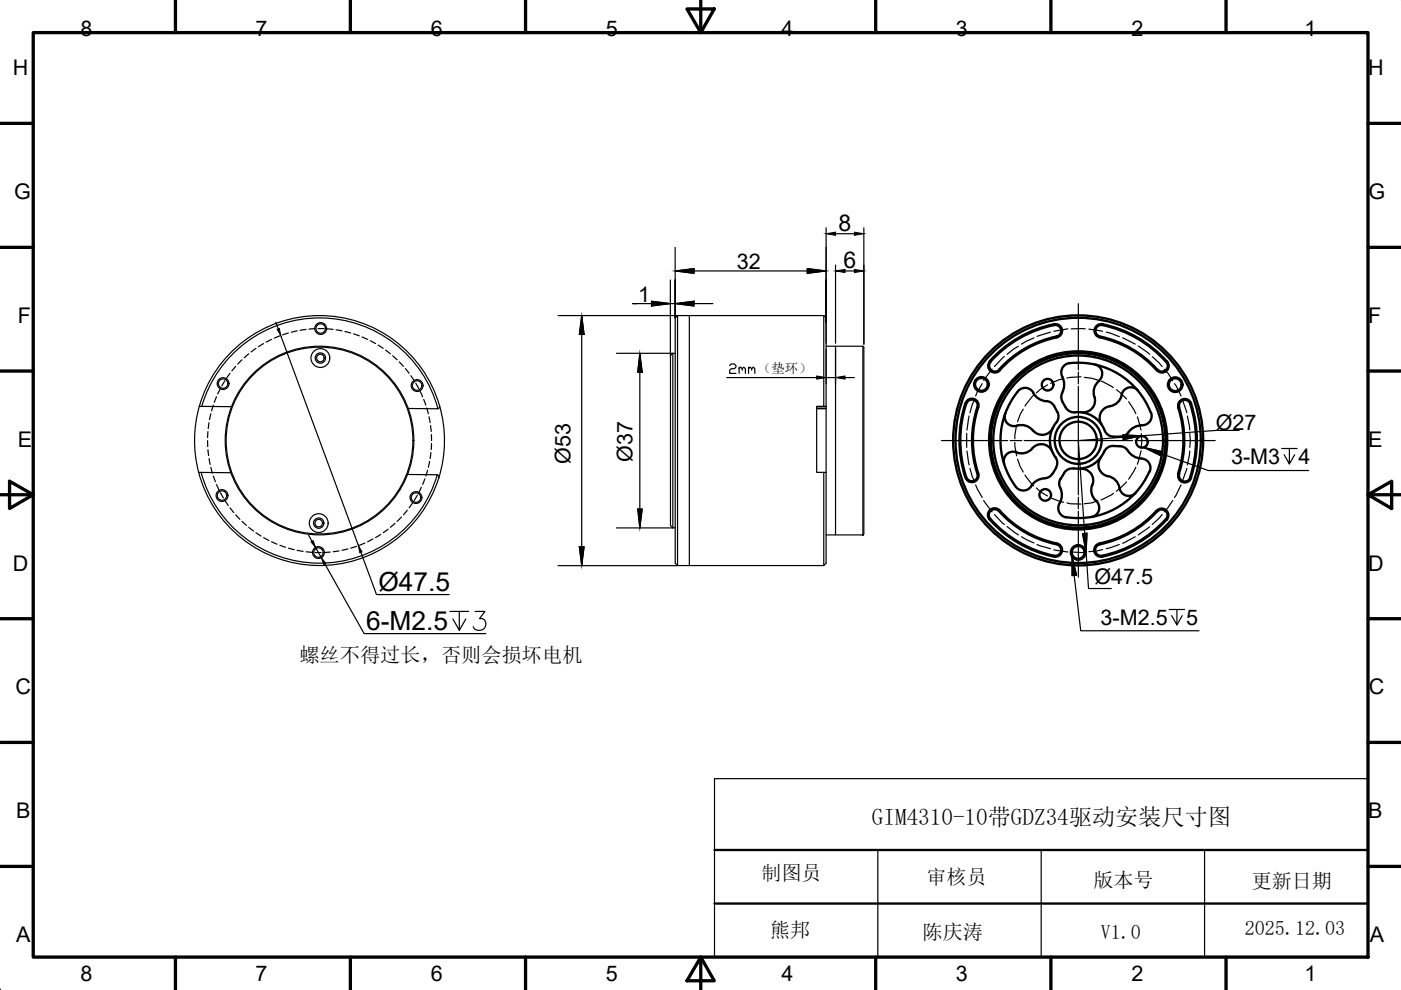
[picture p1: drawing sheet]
<svg xmlns="http://www.w3.org/2000/svg" width="297mm" height="210mm" viewBox="0 0 297 210" stroke-linecap="round" stroke-linejoin="round" font-family="sans-serif">
<!-- layer: 0 -->
<g fill="none" stroke="#000" stroke-width=".7">
<path d="M37.2 0v6.9M74.3 0v6.9M111.4 0v6.9M148.6 0v6.9M185.7 0v6.9M222.8 0v6.9M259.9 0v6.9M7 6.9h283v196h-283zM145.7 1.9h5.7l-2.8 5zM.1 26.2h6.9M290 26.2h7M.1 52.4h6.9"/>
<path d="M290 52.4h7M.1 78.7h6.9M290 78.7h7M.1 104.9h6.9M2 102l5 2.9-5 2.9zM290 104.9l5.1-2.9v5.8zM290 104.9h7M.1 131.2h6.9M290 131.2h7M.1 157.4h6.9M290 157.4h7M.1 183.7h6.9"/>
<path d="M290 183.7h7M37.2 202.9v7M74.3 202.9v7M111.4 202.9v7M148.6 202.9l2.8 5h-5.7zM148.6 202.9v7M185.7 202.9v7M222.8 202.9v7M259.9 202.9v7"/>
</g>
<g fill="none" stroke="#000" stroke-width=".25">
<path d="M142.1 59.4v16M143.1 52.4v15v-8M143.1 57.4h32.1M143.1 57.4l4-.5v1.1zM171.2 56.9l4 .5-4 .6zM175.2 52.4v15.9v-8.9M175.2 48.3v24.5M177.2 56.2v16.6M177.2 49.6h4M179.2 57.4h2M183.2 48.3v24.7M48.8 79.2l-.8 1"/>
<path d="M50 77.7l-.8 .9M51.3 76.3l-.9 .9M52.7 75l-.9 .9M54.3 73.9l-1.1 .7M55.9 72.8l-1.1 .7M57.6 72l-1.2 .5M58.5 68.3l.5 1.4M59.3 71.2l-1.1 .5M59.5 71.1l16.5 44.6M61.1 70.6l-1.2 .4M63 70.1l-1.2 .3M64.9 69.8l-1.3 .2"/>
<path d="M66.8 69.7l-1.3 .1M67.4 69.7h1.3M69.3 69.7l1.3 .1M71.2 69.9l1.3 .2M73.1 70.3l1.3 .3M75 70.8l1.2 .4M76.8 71.4l1.1 .6M78.5 72.2l1.1 .6M80.2 73.2l1 .7M81.8 74.2l1 .8M83.3 75.4l.9 .9M84.7 76.7l.8 1"/>
<path d="M85.9 78.2l.8 .9M87.1 79.7l.7 1M118.3 66.9h56.4M123.3 66.9v53M123.3 66.9l.5 4h-1zM130.7 74.9h11.9v37M135 64.4h-.9h17M135.7 74.9v37M135.7 74.9l.5 4h-1zM138.1 63.9l4 .5-4 .5zM143.1 64.4l4-.5v1zM143.2 74.9h-.6l-.4 .5v36l.4 .5"/>
<path d="M146.2 66.9v53M154.7 77.5l.3-.3h.7l.3 .3v.3l-.3 .4h-.7l-.3 .3v.7h1.3M156.7 78.2l.3-.4 .4 .4v.3M156.7 77.8v1.4M157.4 78.2l.3-.4 .3 .4v1M158.7 78.2l.3-.4 .4 .4v.3M158.7 77.8v1.4M159.4 78.2l.3-.4 .3 .4v1M174.7 66.9v19.3h-1.5v14h1.5v19.7M174.7 66.9l.5 .5v18.8h-.5M175.2 73.4h2v40h-2M175.2 74v7.3"/>
<path d="M177.2 73.4h5.8l.2 .2v39.6l-.2 .2M177.2 74v7.3M183 73.4v40M210.3 78.2l-1.7 2.4M212.9 75.6l-2.1 2.1M215.9 73.4l-2.4 1.7M219.2 71.6l-2.6 1.4M222.7 70.4l-2.8 .9M226.4 69.7l-3 .5M227.1 69.7h3M228.6 64.4v14M228.6 78.9v2.5"/>
<path d="M229.2 79.9l-3 .2M230.9 69.8l2.9 .4M234.5 70.4l2.8 1M238 71.6l2.7 1.4M241.3 73.3l2.4 1.8M244.3 75.6l2.1 2.1M246.9 78.3l.8 .9 .9 1.5M42.3 86.1a26.5 26.5 0 0 0 17.9 32.7 26.5 26.5 0 0 0 32.8-17.5M42.3 86.2h6.8M42.8 86.2a26 26 0 0 1 25.2-18.8 26 26 0 0 1 24.8 19.2M44 93.4v1.3M44.1 91.5l-.1 1.3"/>
<path d="M44.1 95.3l.1 1.3M44.3 89.6l-.2 1.3M44.3 97.2l.3 1.3M44.7 87.7l-.3 1.3M44.7 99.1l.3 1.2M45.2 85.9l-.3 1.2M45.9 84.1l-.5 1.2M46.7 82.4l-.5 1.1M47.7 80.7l-.7 1.1M86.6 86.6h6.2M88.2 81.3l.6 1.1M89.1 82.9l.5 1.2"/>
<path d="M89.8 84.7l.5 1.2M90.5 86.5l.3 1.2M90.7 99.7l-.4 1.2M91 88.4l.2 1.2M91.1 97.8l-.3 1.3M91.3 90.2l.1 1.3M91.4 96l-.2 1.2M91.5 92.1v1.3M91.5 94l-.1 1.3M93.2 86a26.5 26.5 0 0 0-25.5-19.1 26.5 26.5 0 0 0-25.4 19.2M93.2 86a26.5 26.5 0 0 1-.2 15.3M93.2 86l-.1 .4-.2 .2"/>
<path d="M154.1 80.1h19.1M173.2 86.2h2M173.2 86.6h2M173.2 86.7h2M175.2 86.2v14M175.2 80.1h2M179.2 80.1h2M199.6 93.4h14M205 91.9v3M205 95.6l.5 3M205.5 88.2l-.5 3M205.7 99.3l.9 2.8"/>
<path d="M206.6 84.6l-.9 2.9M208.2 81.3l-1.4 2.7M214.2 93.4h2.4M215.2 93.8l.3 2.9M215.5 90.1l-.3 2.9M215.7 97.3l.6 1.6 .6 1.2M216.9 86.7l-.6 1.1-.6 1.6M217.1 93.4h11.5l2.2 31.4h4.8M219.2 83.8l-1.9 2.3M222.1 81.6l-1.5 1-.9 .7M225.5 80.3l-.8 .2-2 .8M228.6 81.9v23"/>
<path d="M229.9 80l1.6 .2 1.3 .4M233.5 80.8l2.6 1.4M236.7 82.6l2.2 2M238 92.2l4.1 .2-3.9 .8zM239.3 85.2l1.5 2.5M240.6 93.4h2.5M240.8 99.1l-1.5 2.5M241.1 88.4l.9 2.8M242 92l.1 1.4-.1 1.5M242 95.6l-.9 2.8M242.5 94.9l13.7 4.9h21.3M242.5 94.9l4 .9-.3 .9z"/>
<path d="M243.6 93.4h14M249 81.3l1.4 2.7M250.7 84.6l.9 2.9M251.6 99.3l-.9 2.8M251.7 88.2l.6 3M252.3 91.9l.1 1.5-.1 1.5M252.3 95.6l-.6 3M262.7 91.3h-4.7l-29.4 2.1h11.5M42.1 100.2h6.9M42.6 100.2a26 26 0 0 0 24.9 19.2 26 26 0 0 0 25.2-18.7M45.2 100.9l.5 1.2M45.9 102.7l.5 1.2"/>
<path d="M46.7 104.5l.7 1.1M47.7 106.1l.7 1.1M48.8 107.7l.8 1M50 109.2l.8 .9M51.3 110.5l1 .9M52.7 111.8l1 .8M54.3 113l1 .7M55.9 114l1.1 .6M57.6 114.9l1.1 .5M59.3 115.6l1.2 .4M61.2 116.2l1.2 .3M63 116.7l1.3 .2"/>
<path d="M64.9 117l1.3 .1M65.4 113.5l.8 1.3M66.8 117.1l1.3 .1M66.9 116.1l1.2 2.2M68.9 119.6l8.3 14.7h25.8M70 117.1h-1.3M71.9 116.8l-1.3 .2M73.8 116.4l-1.3 .3M75.6 115.8l-1.2 .4M76.5 117.1l3.3 9h15.4M77.4 115.1l-1.2 .5M79.1 114.3l-1.2 .6"/>
<path d="M80.7 113.3l-1.1 .7M82.3 112.2l-1 .7M83.7 111l-.9 .8M85.1 109.6l-.9 .9M86.4 108.2l-.9 .9M86.4 100.6l6.2 .1M87.5 106.6l-.8 1.1M88.5 105l-.7 1.1M89.3 103.3l-.5 1.1M90.1 101.5l-.5 1.2M92.6 100.7a.5 .5 0 0 1 .4 .6M118.3 119.9h25.4"/>
<path d="M122.8 115.9h1l-.5 4zM130.7 111.9h11.9M135.2 107.9h1l-.5 4zM142.6 111.9h.6M143.7 119.9v-53l-.5 .5v52l.5 .5h2.5M146.2 119.9h28.5M174.7 100.2h.5v19.2l-.5 .5M177.2 113.4h5.8M206.8 102.8l1.4 2.7M208.6 106.1l1.7 2.4M210.8 109.1l2.1 2.1M213.5 111.6l2.4 1.8"/>
<path d="M216.6 113.8l2.6 1.3M217.3 100.7l1.9 2.3M219.7 103.4l.9 .9 1.5 .9M219.9 115.4l2.8 .9M222.7 105.5l2.8 1M223.4 116.6l3 .4M226.2 106.6l.7 .2 2.3 .1M227.1 117l2.3 .2 .7-.2M227.3 118l1.8 15.7h25.1M227.3 118l.9 3.9-.9 .2zM228.6 105.4v2.5M228.6 108.4v14"/>
<path d="M229.5 113.2l1-.2-.2 4.1zM232.8 106.2l-1.3 .4-1.6 .2M233.8 116.5l-1.4 .3-1.5 .2M236.1 104.6l-2.6 1.4M237.3 115.4l-2.8 .9M238.9 102.2l-2.2 1.9M240.7 113.8l-2.7 1.4M243.7 111.7l-2.4 1.7M246.4 109.1l-2.1 2.1M248.6 106.1l-1.7 2.4M250.4 102.8l-1.4 2.7M95.4 129.6h4"/>
<path d="M97.4 129.6v4l-1.4-2.4M98.8 131.2l-1.4 2.4M100.7 129.6h2.1l-1.1 1.6a1.28 1.28 0 0 1 1.3 1.4 1.28 1.28 0 0 1-1.7 1l-.6-.2-.4-.5M151.5 165.1h138.5v37.8h-138.5zM220.8 180.2h69.2h-34.6v22.7M.1 209.9h.1M186.1 202.9v-22.7h-34.6h69.3v22.7"/>
<circle cx="67.9" cy="75.9" r="2"/>
<circle cx="67.9" cy="75.9" r="1.1"/>
<circle cx="67.9" cy="75.9" r=".8"/>
<circle cx="68" cy="69.7" r="1.25"/>
<circle cx="68" cy="69.7" r="1"/>
<circle cx="47.3" cy="81.3" r="1.25"/>
<circle cx="47.3" cy="81.3" r="1"/>
<circle cx="67.7" cy="93.4" r="20"/>
<circle cx="67.7" cy="93.4" r="19.8"/>
<circle cx="88.4" cy="81.7" r="1.25"/>
<circle cx="88.4" cy="81.7" r="1"/>
<circle cx="47.1" cy="105.1" r="1.25"/>
<circle cx="47.1" cy="105.1" r="1"/>
<circle cx="67.5" cy="117.2" r="1.25"/>
<circle cx="67.5" cy="117.2" r="1"/>
<circle cx="67.6" cy="110.9" r="2"/>
<circle cx="67.6" cy="110.9" r="1.1"/>
<circle cx="67.6" cy="110.9" r=".8"/>
<circle cx="88.2" cy="105.5" r="1.25"/>
<circle cx="88.2" cy="105.5" r="1"/>
</g>
<g fill="none" stroke="#000" stroke-width=".5">
<path d="M209.9 76.6a1.42 1.42 0 0 0 .1 2 1.42 1.42 0 0 0 2-.1M210 76.7a24.3 24.3 0 0 1 13.9-7.8 1.24 1.24 0 0 1 1.1 1.2 1.24 1.24 0 0 1-1 1.2 22.5 22.5 0 0 0-12.2 7.1M210 76.7a1.23 1.23 0 0 0 .1 1.8 1.23 1.23 0 0 0 1.8-.1M224.1 71.5a1.42 1.42 0 0 0 1.1-1.7 1.42 1.42 0 0 0-1.7-1.1 25.1 25.1 0 0 0-13.7 7.9M224.1 71.5a22.3 22.3 0 0 0-12.1 7M225.2 79.9a3.5 3.5 0 0 1 0 3.3M226.8 77a16.5 16.5 0 0 1 17.2 10.5M226.8 77a1.99 1.99 0 0 0-1.6 2.9M232.1 77.3a1.99 1.99 0 0 1 1.5 1.5 1.99 1.99 0 0 1-.7 2M233.2 71.5a22.3 22.3 0 0 1 12.1 7M233.2 71.5a1.42 1.42 0 0 1-1.1-1.7 1.42 1.42 0 0 1 1.7-1.1 25.2 25.2 0 0 1 13.6 7.9M245.5 78.4a1.23 1.23 0 0 0 1.7 .1 1.23 1.23 0 0 0 .1-1.8 24.8 24.8 0 0 0-14-7.8 1.24 1.24 0 0 0-1.1 1.2 1.24 1.24 0 0 0 1 1.2 22.5 22.5 0 0 1 12.2 7.1"/>
<path d="M247.4 76.6a1.42 1.42 0 0 1-.1 2 1.42 1.42 0 0 1-2-.1M207.2 86.3a22.5 22.5 0 0 0 0 14.1M207.2 86.3a1.23 1.23 0 0 0-.8-1.5 1.23 1.23 0 0 0-1.5 .8 24.7 24.7 0 0 0 0 15.6M213.1 87.7a2.01 2.01 0 0 0 .5 2 2.01 2.01 0 0 0 2 .6 3 3 0 0 1 3.4 1M215.5 95.9a1.99 1.99 0 0 0-2.1 .4 1.99 1.99 0 0 0-.5 2.1M215.8 83a16.5 16.5 0 0 0-.5 20.1M215.8 83a1.99 1.99 0 0 1 3.3 .2M218.9 95.1a3 3 0 0 1-3.4 .8M218.9 95a2.5 2.5 0 0 1 4.2 .7M219.1 83.3a3.5 3.5 0 0 0 2.7 1.8M221.9 85l.7 .3 .9 .8M223.2 90.8a2.5 2.5 0 0 1-4.2 .4"/>
<path d="M223.5 86l.7 1.4M223.9 99.2l-.7 1.3M224 89.6a6.2 6.2 0 0 0 0 7.8 2 2 0 0 1-.1 1.8M224.2 87.3a1.99 1.99 0 0 1-.2 2.3M225.2 85.1l.8 1.3M225.2 83.2l-.2 .8 .3 1.1M226 86.4a2.42 2.42 0 0 0 2.8 1 6 6 0 0 1 5.4 3.9M227.6 99.3a1.99 1.99 0 0 0-2 1l-.7 1.2M229.1 99.4a2.5 2.5 0 0 1 2.5 3.4M232 84.1a2.5 2.5 0 0 1-2.6 3.3M233 80.8a3 3 0 0 0-1 3.3M233.4 97a2.48 2.48 0 0 0 1.5 4 3.2 3.2 0 0 1 2.6 2.9 2 2 0 0 0 3.3 .6"/>
<path d="M234.1 95.8a6 6 0 0 1-6.5 3.5M234.1 95.8a1.99 1.99 0 0 1 1.9-1.3 3.4 3.4 0 0 1 2.9 .7l.2 .4a3.5 3.5 0 0 0 2.9 1.6M234.2 91.3a1.99 1.99 0 0 0 1.8 1.3M237.8 83.7a3.2 3.2 0 0 1-3 2.6 2.5 2.5 0 0 0-1.2 3.7M241.3 82.8a1.99 1.99 0 0 0-2-.6 1.99 1.99 0 0 0-1.5 1.5M242 97.2a1.99 1.99 0 0 1 1.8 2.8M242.1 90.2a3.8 3.8 0 0 0-3.2 1.8l-.3 .3a3.7 3.7 0 0 1-2.5 .3M243.7 100a16.5 16.5 0 0 1-17.7 9.6M244 87.5a1.99 1.99 0 0 1-1.8 2.7M249.8 86.4a22.3 22.3 0 0 1 0 14M250 86.4a22.5 22.5 0 0 1 0 14M250 86.4a1.22 1.22 0 0 1 .8-1.6 1.22 1.22 0 0 1 1.5 .8 25 25 0 0 1 0 15.6"/>
<path d="M252.5 85.5a25.2 25.2 0 0 1 0 15.8M252.5 85.6a1.42 1.42 0 0 0-1.7-.9 1.42 1.42 0 0 0-1 1.8M204.7 101.2a24.3 24.3 0 0 1 .2-16.1 1.42 1.42 0 0 1 1.8-.4 1.42 1.42 0 0 1 .7 1.7 22.9 22.9 0 0 0 .1 14.4 1.42 1.42 0 0 1-1.2 1.4 1.42 1.42 0 0 1-1.6-1M207.2 100.4a1.23 1.23 0 0 1-.8 1.6 1.23 1.23 0 0 1-1.5-.8M210 110a1.23 1.23 0 0 1 0-1.7 1.23 1.23 0 0 1 1.8 .1 22.6 22.6 0 0 0 12.2 7M210 110a25 25 0 0 0 13.5 7.8M218.7 103.1a1.99 1.99 0 0 1-3.3 .1M221.5 101.4a3.5 3.5 0 0 0-2.9 1.7M223.1 100.4l-.5 .6-1.1 .4M224 115.2a23.1 23.1 0 0 1-12.4-7.3 1.42 1.42 0 0 0-1.8 .4 1.42 1.42 0 0 0 0 1.8 25.2 25.2 0 0 0 13.6 7.9M224 115.4a1.23 1.23 0 0 1 1 1.5 1.23 1.23 0 0 1-1.5 .9M224.1 115.2a1.42 1.42 0 0 1 1.1 1.7 1.42 1.42 0 0 1-1.7 1.1"/>
<path d="M224.8 103.4a3.7 3.7 0 0 1-.3 3.7 2 2 0 0 0 1.6 2.6M224.9 101.5l-.3 .7 .2 1.2M231.6 102.8a3.2 3.2 0 0 0 1.1 3.7 2 2 0 0 1-1.3 3.1M245.2 108.3a23.1 23.1 0 0 1-12.5 7.1 1.42 1.42 0 0 0-.6 1.7 1.42 1.42 0 0 0 1.6 .9 25.2 25.2 0 0 0 13.6-7.8M245.2 108.3a1.42 1.42 0 0 1 2.1-.1 1.42 1.42 0 0 1 .1 2M245.4 108.4a22.5 22.5 0 0 1-12.2 7M245.4 108.4a1.23 1.23 0 0 1 1.7-.1 1.23 1.23 0 0 1 .1 1.8M247.2 110.1a24.4 24.4 0 0 1-13.9 7.8 1.23 1.23 0 0 1-1.1-1.2 1.23 1.23 0 0 1 1-1.3M249.8 100.4a1.42 1.42 0 0 0 1 1.8 1.42 1.42 0 0 0 1.7-.9M250 100.5a1.23 1.23 0 0 0 .8 1.5 1.23 1.23 0 0 0 1.6-.7M151.5 180.2h138.5M151.5 191.6h138.5"/>
<circle cx="208.1" cy="81.5" r="1.55"/>
<circle cx="208.1" cy="81.5" r="1.36"/>
<circle cx="222.1" cy="81.6" r="1.23"/>
<circle cx="228.6" cy="93.4" r="26.5"/>
<circle cx="228.6" cy="93.4" r="26"/>
<circle cx="228.6" cy="93.4" r="18"/>
<circle cx="228.6" cy="93.4" r="18.9"/>
<circle cx="228.6" cy="93.4" r="18.7"/>
<circle cx="228.6" cy="93.4" r="18.5"/>
<circle cx="228.6" cy="93.4" r="5"/>
<circle cx="228.6" cy="93.4" r="4"/>
<circle cx="242.1" cy="93.7" r="1.23"/>
<circle cx="249.2" cy="81.6" r="1.55"/>
<circle cx="249.2" cy="81.6" r="1.36"/>
<circle cx="221.6" cy="104.9" r="1.23"/>
<circle cx="228.6" cy="117.1" r="1.55"/>
<circle cx="228.6" cy="117.1" r="1.36"/>
</g>
<g fill="#000" stroke="#000" stroke-width=".21">
<path d="M143.1 57.4l4-.5v1.1zM171.2 56.9l4 .5-4 .6zM175.2 49.6l2-.4v.7zM177.2 57.4l2-.3v.7zM181.2 57.1l2 .3-2 .4zM181.2 49.2l2 .4-2 .3zM58.8 69.8l.4-.2 .3 1.5zM123.3 66.9l.5 4h-1zM135.7 74.9l.5 4h-1zM138.1 63.9l4 .5-4 .5zM143.1 64.4l4-.5v1zM173.2 79.7l2 .4-2 .3z"/>
<path d="M177.2 80.1l2-.4v.7zM238 92.2l4.1 .2-3.9 .8zM242.5 94.9l4 .9-.3 .9zM65.9 114.9l.5-.3 .5 1.5zM68.1 118.3l1 1.1-.4 .3zM76 115.7l.7 1.3-.4 .2zM122.8 115.9h1l-.5 4zM135.2 107.9h1l-.5 4zM229.5 113.2l1-.2-.2 4.1zM227.3 118l.9 3.9-.9 .2z"/>
<circle cx="183" cy="113.4" r=".12"/>
</g>
<g font-size="6.6">
<text x="270.9" y="99.5">x4</text>
<text x="252.2" y="133.7" transform="rotate(-90 252.2 133.7)">x5</text>
</g>
<g font-size="5.6">
<text x="80.2" y="125.3">Ø47.5</text>
<text x="77.6" y="133.6">6-M2.5</text>
</g>
<g font-size="4.9">
<text x="177.8" y="48.9">8</text>
<text x="178.8" y="56.8">6</text>
<text x="184.9" y="174.9">GIM4310-10带GDZ34驱动安装尺寸图</text>
</g>
<g font-size="4.6">
<text x="17.1" y="7.6">8</text>
<text x="54.2" y="7.7">7</text>
<text x="91.3" y="7.6">6</text>
<text x="128.4" y="7.6">5</text>
<text x="165.7" y="7.7">4</text>
<text x="202.7" y="7.6">3</text>
<text x="239.9" y="7.7">2</text>
<text x="276.6" y="7.7">1</text>
<text x="2.7" y="16">H</text>
<text x="290.1" y="16">H</text>
<text x="3" y="42.2">G</text>
<text x="290.2" y="42.2">G</text>
<text x="156.2" y="57">32</text>
<text x="135.3" y="64">1</text>
<text x="3.8" y="68.5">F</text>
<text x="290.1" y="68.5">F</text>
<text x="3.8" y="94.7">E</text>
<text x="257.8" y="91.1">Ø27</text>
<text x="290.1" y="94.7">E</text>
<text x="121" y="98.4" transform="rotate(-90 121 98.4)">Ø53</text>
<text x="134.1" y="97.9" transform="rotate(-90 134.1 97.9)">Ø37</text>
<text x="261" y="98.4">3-M3</text>
<text x="275.3" y="98.4">4</text>
<text x="2.7" y="121">D</text>
<text x="232.1" y="123.7">Ø47.5</text>
<text x="290.1" y="121">D</text>
<text x="233.3" y="132.5">3-M2.5</text>
<text x="251.5" y="132.5">5</text>
<text x="3.3" y="147.2">C</text>
<text x="290.2" y="147.2">C</text>
<text x="3.4" y="173.4">B</text>
<text x="290.1" y="173.4">B</text>
<text x="3.4" y="199.7">A</text>
<text x="290.4" y="199.7">A</text>
<text x="17.1" y="208">8</text>
<text x="54.2" y="208">7</text>
<text x="91.3" y="208">6</text>
<text x="128.4" y="207.9">5</text>
<text x="165.7" y="208">4</text>
<text x="202.7" y="208">3</text>
<text x="239.9" y="208">2</text>
<text x="276.6" y="208">1</text>
</g>
<g font-size="4.3">
<text x="63.5" y="140.4">螺丝不得过长，否则会损坏电机</text>
<text x="161.4" y="186.6">制图员</text>
<text x="196.4" y="187.5">审核员</text>
<text x="231.8" y="188">版本号</text>
<text x="265.4" y="188.2">更新日期</text>
<text x="163.3" y="198.8">熊邦</text>
<text x="195.6" y="199">陈庆涛</text>
<text x="233.4" y="199">V1.0</text>
<text x="263.9" y="198.3">2025.12.03</text>
</g>
<text font-size="2.9" x="160.7" y="79.2">（垫环）</text>
</svg>
